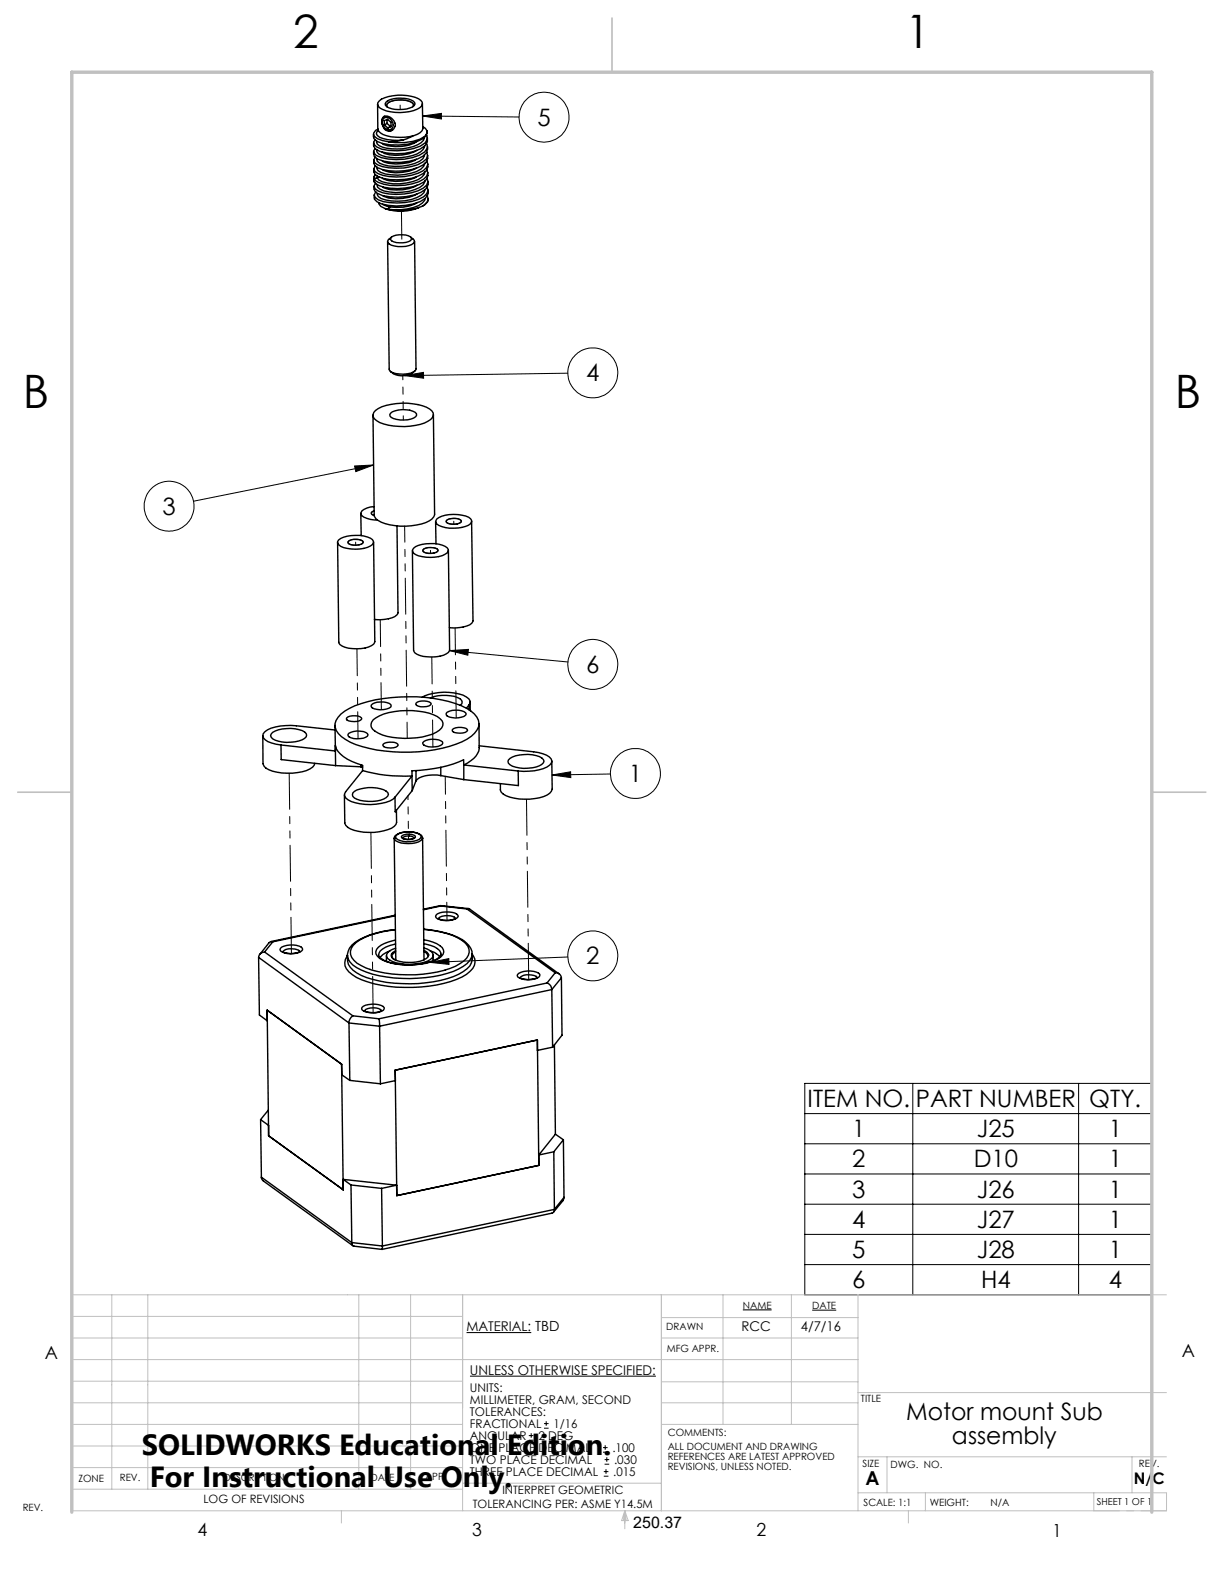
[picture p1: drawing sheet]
<svg xmlns="http://www.w3.org/2000/svg" width="216mm" height="279mm" viewBox="0 0 216 279" stroke-linecap="round" stroke-linejoin="round" font-family="sans-serif">
<g fill="none" stroke="#000" stroke-width=".18">
<path d="M74.5 20.5l3.4-.5v1zM74.5 20.5l17 .1M71.4 66.3l3.3-.6v1zM100.2 65.8l-28.8 .5M62.5 82.2l3.4-.2-3.1 1.2zM65.9 82l-31.8 6.4M79.3 114.8l3.3-.3-.1 1.1zM79.3 114.8l20.9 2M97.4 136.7l3.2-.6 .1 1.1zM107.7 136.5l-10.3 .2M75.9 169.8l3.3-.7v1zM100.2 168.8l-24.3 1"/>
<path d="M142 191.1h61.2v37.3h-61.2zM142 196.4h61.2M161 191.1v37.3M190.3 191.1v37.3M142 201.8h61.2M142 207.1h61.2M142 212.4h61.2M142 217.7h61.2M82.3 235.1h11.4M131 231h5.1M142 223.1h61.2M143.3 231.1h4.2"/>
<path d="M82.9 242.7h32.8M93.3 254h.8M93.3 253.2h.8M93.7 252.8v.8M96 251.9h.8M96 251.1h.8M96.3 250.7v.8M106.4 256.2h.8M106.4 255.3h.8M106.5 259.6h.8M106.6 258.3h.9M106.6 257.5h.9"/>
<path d="M106.8 254.9v.8M106.9 259.2v.8M107 257v.8M106.5 260.4h.8"/>
<circle cx="96" cy="20.7" r="4.4"/>
<circle cx="104.6" cy="65.8" r="4.4"/>
<circle cx="29.8" cy="89.3" r="4.4"/>
<circle cx="104.6" cy="117.2" r="4.4"/>
<circle cx="112.1" cy="136.4" r="4.4"/>
<circle cx="104.6" cy="168.6" r="4.4"/>
</g>
<path d="M192.9 266.5h12.9" fill="none" stroke="#c0c0c0" stroke-width=".18" stroke-dasharray="15.2 1.3 1.3 1.3" stroke-dashoffset="10.7"/>
<path d="M205.8 266.5v-3.2" fill="none" stroke="#c0c0c0" stroke-width=".18" stroke-dasharray="15.2 1.3 1.3 1.3"/>
<g fill="none" stroke="#c0c0c0" stroke-width=".18">
<path d="M12.9 228.4h192.8M12.9 236h68.7M12.9 239.8h138.4M12.9 232.2h68.7M19.7 228.4v34.3M26.1 228.4v34.3M63.3 228.4v34.3M72.4 228.4v34.3M81.6 228.4v38.1M116.7 228.4v38.1M116.7 232.4h34.6M116.7 236h34.6"/>
<path d="M127.5 228.4v22.8M139.6 228.4v22.8M151.3 228.4v38.1M12.9 258.9h68.7M12.9 251.2h68.7M12.9 247.4h68.7M12.9 255.1h68.7M12.9 243.6h68.7M116.7 251.2h34.6M116.7 243.7h34.6M116.7 247.4h34.6M151.3 257h54.4"/>
<path d="M151.3 245.6h54.4M156.5 257v6.3M199.7 257v6.3M12.9 266.5h192.8M12.9 262.7h68.7M60.2 266.5v2.1M81.6 261.6h35.1M110.2 266.5v3.2M110.2 266.5l.6 1.7h-1.2zM110.2 266.5l.3 1.7M110.2 266.5l-.2 1.7M151.3 263.3h54.4"/>
<path d="M160.2 266.5v2.1M163.2 263.3v3.2M192.9 263.3v3.2"/>
</g>
<path d="M107.9 3.2v9.5M3.1 139.7h9.6M203.2 139.7h9.5" fill="none" stroke="#c0c0c0" stroke-width=".3"/>
<path d="M12.7 266.7v-254h190.5v254" fill="none" stroke="#c0c0c0" stroke-width=".6"/>
<path d="M74.5 20.5l3.4-.5v1zM71.4 66.3l3.3-.6v1zM62.5 82.2l3.4-.2-3.1 1.2zM79.3 114.8l3.3-.3-.1 1.1zM97.4 136.7l3.2-.6 .1 1.1zM75.9 169.8l3.3-.7v1z" fill="#000"/>
<g fill="none" stroke="#000" stroke-width=".25">
<path d="M66.9 17.8a6.6 6.6 0 0 1 4.9-.9 3.7 3.7 0 0 1 2.7 1.1 1.07 1.07 0 0 1-.9 1.3 8.1 8.1 0 0 1-6.5-.2l-.5-.6v-.4zM68.1 18a4.8 4.8 0 0 1 4.8-.1l.3 .4a1.72 1.72 0 0 1-1.5 .9l-.6 .1a3.6 3.6 0 0 1-3.1-.7l-.1-.3zM72.8 18.8l.2-.2a1.39 1.39 0 0 0-1.4-.9 4.1 4.1 0 0 0-3.3 .6l-.1 .3 .1 .3M74.5 18.3l.1 4.3a1.23 1.23 0 0 1-.9 1.1 8.3 8.3 0 0 1-6.6-.2l-.3-.3-.2-.4v-4.4M65.9 23.7v.5M65.9 26.7v.5M66 32.9v.5M66 34.4v.5M66 31.5v.6M66 31v.5M66.1 31.6l-.1 .5M66.2 30.8l-.2 .4v.3"/>
<path d="M66.5 31.4l-.5 .1M66.5 31v.4M66.7 22.8l-.4 .2-.4 .5 .1 .5 .5 .4 2 .6M66.7 23l-.2 .3-.1 .3a2.16 2.16 0 0 0 1.9 1l1.9 .2 1-.1M66.9 35.8l-.1 .1 .4 .5 .7 .4M66.9 31.2l-.4 .2M67.4 21.1a.81 .81 0 0 1 .5-.6 .81 .81 0 0 1 .9 .1 1.32 1.32 0 0 1 .9 1.3 1.32 1.32 0 0 1-.9 1.2 1.3 1.3 0 0 1-1.4-1.4M67.4 21.1v.6M67.4 21.7a1.46 1.46 0 0 0 1.9 1.3M67.5 36l1.3 .5M67.7 20.9a1.19 1.19 0 0 1 1.3 .2 1.19 1.19 0 0 1 .3 1.3 .98 .98 0 0 1-1.1 .5 .98 .98 0 0 1-.7-.9l-.1-.4zM67.8 20.5l-.4 .6"/>
<path d="M67.8 22v-.7l.6-.2 .6 .5v.7l-.6 .3M67.8 22l.6 .6M67.9 36.8l.5 .1M68.3 21.8l.6 .5M68.3 21.1v.7M68.3 21.8l-.5 .2M68.4 36.9h.1M68.8 36.5l-.4 .4M68.9 22.3l-.5 .3M69 22.3h-.1M71.2 24.7l-2.7 .3M72.9 23.9l-1.7 .8"/>
<path d="M73.4 25a7.2 7.2 0 0 1-5.8 .5l-.2-.2M73.4 28.1a7.5 7.5 0 0 1-5.8 .4l-.2-.2M73.5 29.6a6.8 6.8 0 0 1-6 .3M73.5 26.5a7.5 7.5 0 0 1-5.7 .6l-.5-.3M73.5 31.2a6.9 6.9 0 0 1-6 .2M73.6 32.7a6.9 6.9 0 0 1-6.1 .2M73.6 35.7a7.6 7.6 0 0 1-4.8 .8M73.6 34.2a6.7 6.7 0 0 1-6.1 .3M73.9 36.7a8.3 8.3 0 0 1-5.9 .1M74.5 36.4a10 10 0 0 1-6.1 .5M74.6 22.3l.4 .3 .4 .5M74.9 24.2a1.55 1.55 0 0 1-1.2 1.3 9.1 9.1 0 0 1-6.8 .2l-.4-.3v-.5"/>
<path d="M74.9 25.8a1.82 1.82 0 0 1-1.3 1.4 8.9 8.9 0 0 1-6.7 0l-.4-.3v-.5M74.9 27.3v.2a3.4 3.4 0 0 1-2.9 1.6 8.8 8.8 0 0 1-5-.3l-.5-.4v-.4M74.9 30.4v.3a4.2 4.2 0 0 1-3.2 1.6 7.9 7.9 0 0 1-4.9-.5l-.3-.4M74.9 28.8a1.93 1.93 0 0 1-1.5 1.5 9.1 9.1 0 0 1-6.2 .1l-.5-.3-.2-.4v-.2M74.9 31.9l-.3 .7a8 8 0 0 1-6.9 1.1l-1.1-.7v-.4M75 35a2.41 2.41 0 0 1-2.1 1.6 10.4 10.4 0 0 1-4.5 .3M75 33.4l-.2 .6a7.1 7.1 0 0 1-5.7 1.5l-1.9-.5-.5-.3-.2-.4 .1-.2M75.2 25.3l.2 .2v.7l-.5 .6a9.3 9.3 0 0 1-8.5 .6l-.5-.4 .1-.5 .2-.3M75.2 23.8l.2 .8-.4 .6a8.9 8.9 0 0 1-6.4 1.3l-1.3-.2-.8-.4-.5-.4-.1-.5 .3-.3M75.3 30l.2 .4-.2 .6a5.5 5.5 0 0 1-3.9 1.7 8.3 8.3 0 0 1-5.1-.8l-.3-.4M75.3 28.4l.2 .6-.3 .5a6 6 0 0 1-3.9 1.7 7.9 7.9 0 0 1-5.2-1l-.2-.4 .3-.5M75.3 26.9l.1 .6-.2 .5a6.2 6.2 0 0 1-4 1.6 9.5 9.5 0 0 1-4.6-.5l-.5-.4-.2-.5 .3-.5"/>
<path d="M75.3 32.9l.2 .7-.2 .5a5.7 5.7 0 0 1-3.9 1.6 9.8 9.8 0 0 1-4.7-.5l-.5-.4-.2-.4 .3-.5M75.3 31.5l.2 .6-.3 .6a6.2 6.2 0 0 1-3.9 1.5 8.5 8.5 0 0 1-4.7-.5l-.5-.4-.1-.5 .3-.5M75.4 24.8v.2l-.4 .7a8.5 8.5 0 0 1-6.8 1.3l-1.2-.3-.8-.5-.3-.5v-.5M75.4 23.1v.3l-.4 .6a8.6 8.6 0 0 1-6.5 1M75.4 26.4l-.1 .4-.6 .7a10 10 0 0 1-8.1 .6l-.6-.5v-.4M75.4 23.1l-.2 .8a6.7 6.7 0 0 1-4.9 1.7l-1.5-.1-1.4-.2-1-.4-.5-.5v-.2M75.4 34.5l.1 .6-.1 .5-.9 .8M75.4 24.3v.5M75.4 25.9v.5M75.4 27.4l.1 .5M75.4 27.9l-.2 .6a6 6 0 0 1-3.9 1.6 9 9 0 0 1-4.7-.5 1.15 1.15 0 0 1-.7-1.3M75.5 28.9v.3a1.42 1.42 0 0 1-.8 1.4 9.9 9.9 0 0 1-8 .6l-.6-.4-.2-.5v-.5"/>
<path d="M75.5 30.4v.6M75.5 31l-.2 .5a5.5 5.5 0 0 1-3.8 1.7 8.3 8.3 0 0 1-5.2-.8l-.3-.3M75.5 32.5v.2l-.4 .7a9.3 9.3 0 0 1-8.5 .7l-.5-.4-.1-.3M75.5 34v.4l-.5 .6a8.9 8.9 0 0 1-6.5 1.2l-1.2-.2-.8-.4-.5-.5 .1-.2M75.5 35.3v.3l-1 .8M75.5 32v.5M75.5 33.5v.5M75.5 35.1v.1M68.4 42.6l.3 22.5 .2 .4M69.1 41.8a3.4 3.4 0 0 1 3.5 .2v.2a2.02 2.02 0 0 1-2.2 .6 1.85 1.85 0 0 1-1.5-.5zM72.4 41.8l.7 .6v.3a3 3 0 0 1-2.9 .8 2.39 2.39 0 0 1-1.8-.7l.1-.5 .5-.5M73.1 42.5l.3 22.7a2.92 2.92 0 0 1-2.9 .8l-1.2-.2-.4-.3"/>
<path d="M66.3 72.4a8.7 8.7 0 0 1 5.6-1.3 7 7 0 0 1 4.3 1.4 .97 .97 0 0 1-.2 1.5 8.5 8.5 0 0 1-5.6 1.2 6.6 6.6 0 0 1-4.4-1.3 .97 .97 0 0 1 .3-1.5zM68.9 72.9a4.2 4.2 0 0 1 4.5 .1l.1 .2a3 3 0 0 1-2.9 .9 2.39 2.39 0 0 1-1.8-.7zM73.2 65.4a3.3 3.3 0 0 1-4.3 .1M76.4 73.1l.3 17.6a1.45 1.45 0 0 1-1 1.2 10.9 10.9 0 0 1-9-.1l-.4-.3-.3-.7-.2-17.6M59.7 95.2a6.1 6.1 0 0 1 6 0l.2 .3a1.09 1.09 0 0 1-1.1 1.1 7.1 7.1 0 0 1-4.7-.2l-.6-.6zM61.4 95.6a2.28 2.28 0 0 1 2.6-.2l.1 .2a2.13 2.13 0 0 1-2.5 .4zM63.6 90.6l.1 3.9M65.9 95.6l.2 17.6a1.23 1.23 0 0 1-1.1 .9 6.3 6.3 0 0 1-5-.4l-.2-.3-.3-17.7M66 89.4a2.86 2.86 0 0 0-2.3 1 1.04 1.04 0 0 0 1 1l1.9 .3M66 90.1l-.5 .4 .2 .3 .3 .1M70 92.7l.2 15.4a1.28 1.28 0 0 1-1.1 .9 7.6 7.6 0 0 1-3.1 .3M73 96.7a6 6 0 0 1 5.9-.1l.2 .3a1.09 1.09 0 0 1-1.1 1.1 6.4 6.4 0 0 1-5-.4l-.2-.3z"/>
<path d="M74.6 97a2.32 2.32 0 0 1 2.6-.1l.1 .2a2.04 2.04 0 0 1-2.5 .3l-.2-.2zM76.8 92l.1 3.9M77 91.5a6.2 6.2 0 0 1 5.7-.3l.5 .6a1.09 1.09 0 0 1-1.1 1.1 6.1 6.1 0 0 1-5.1-.5l-.1-.3zM78.8 91.7a2.61 2.61 0 0 1 2.5 .1l.1 .1a1.99 1.99 0 0 1-2.5 .4l-.2-.2zM79.1 97l.2 17.6a1.24 1.24 0 0 1-1.1 1 6.5 6.5 0 0 1-5-.5l-.2-.4-.3-17.6M83.2 91.9l.2 17.6a1.27 1.27 0 0 1-1.1 .9 7.5 7.5 0 0 1-3 .3M46.4 129.8v4.9a1.46 1.46 0 0 0 1 1.1 10 10 0 0 0 7.2-.2l.5-.3 .4-.6M48.1 129.2a6.4 6.4 0 0 1 5.6-.1l.3 .3 .1 .3a1.54 1.54 0 0 1-1.4 1l-.7 .1a6 6 0 0 1-3.9-.5l-.4-.5zM49.6 131.4l9.6 1.1M49.6 131.4v2.6l9.6 1M59.1 128.8l-6.8-.8a8.4 8.4 0 0 0-5.6 1.1 .84 .84 0 0 0 .1 1.4 5.8 5.8 0 0 0 2.8 .9M59.1 128l.1 4.2"/>
<path d="M59.2 132.5v-1a4.5 4.5 0 0 0 2.9 2.8l1.9 .7v.9M59.2 132.5v2.5M59.2 135l4.5 .3M60.1 126a16.8 16.8 0 0 1 9-3 25 25 0 0 1 13.2 1.9 3.7 3.7 0 0 1 2.2 2.7 3.4 3.4 0 0 1-2.1 2.8 25.5 25.5 0 0 1-14.6 2.1 17.2 17.2 0 0 1-6.9-2.1 3.2 3.2 0 0 1-1.8-2.7l.2-.6zM61.1 126.6a2.38 2.38 0 0 1 2.6 0l.1 .2a2.24 2.24 0 0 1-2.7 .1zM61.6 129.3a3.3 3.3 0 0 1 3.2 .1l.1 .2a1.39 1.39 0 0 1-1.4 .7 2.41 2.41 0 0 1-2.1-.5zM62.2 139.9a5.1 5.1 0 0 1 4.3-.9 2.99 2.99 0 0 1 1.9 .8l.1 .3a1.68 1.68 0 0 1-1.4 1 7 7 0 0 1-4.6-.3l-.3-.3zM63.7 135.3h.3M63.7 134.9v.4M64 135.9l-3 3.8a.9 .9 0 0 0 .4 1.4 9.2 9.2 0 0 0 7.9-.1l.4-.4M64 135.9a26.6 26.6 0 0 0 8.7 1M65.5 124.4a3.2 3.2 0 0 1 3.4-.1l.1 .2a1.38 1.38 0 0 1-1.3 .7 2.76 2.76 0 0 1-2.2-.6z"/>
<path d="M65.8 127a10.4 10.4 0 0 1 6.9-1.7 8.2 8.2 0 0 1 4.9 1.5 1.17 1.17 0 0 1-.1 2 11.1 11.1 0 0 1-7.2 1.4 7 7 0 0 1-4.6-1.6 1.2 1.2 0 0 1 .1-1.6zM67.6 131.3a2.4 2.4 0 0 1 2.6 0v.1a2.17 2.17 0 0 1-2.7 .1zM72.7 136.9l-3 3.7M72.7 136.9v2.6M72.7 139.5l-3 3.7v-2.6M73.4 124a2.38 2.38 0 0 1 2.6 0l.1 .2a2.24 2.24 0 0 1-2.8 0zM73.4 137.7l-.7 1.8M73.4 135.9v1.8M74.5 123a9.2 9.2 0 0 1 7.8-.1l.4 .4 .2 .3v.4l-.2 .4M74.8 130.8a3.3 3.3 0 0 1 3.2 0l.1 .3a1.38 1.38 0 0 1-1.3 .6 2.45 2.45 0 0 1-2.2-.5v-.2zM75.9 123.1a6.7 6.7 0 0 1 5.3 .2l.3 .5v.3l-.3 .3M77.8 136.8l-1.4-.1a3.7 3.7 0 0 0-3 1"/>
<path d="M77.8 136.8l4 .7M77.8 135.3v1.5M78.9 125.6a3.5 3.5 0 0 1 3.2 .1l.1 .2a2.49 2.49 0 0 1-2.5 .7l-.8-.3-.2-.2v-.3zM79.8 128.7a2.4 2.4 0 0 1 2.6 0l.1 .1a2.24 2.24 0 0 1-2.7 .1zM81.8 134.9v-.9a23.3 23.3 0 0 1-9.1 2v.9M81.8 134.9l9.6 1.1M81.8 134.9v2.6M82.7 124.4l-.4 .5M82.7 124.4v.8M82.9 123.8v1.5M84.5 127.6v4.3a3.3 3.3 0 0 1-2 2.7l-.7 .3M84.5 131.6l9.6 1a4.8 4.8 0 0 1 3.1 1.3 1.03 1.03 0 0 1-.7 1.4 9.4 9.4 0 0 1-5.1 .7"/>
<path d="M89.7 134.1a4.5 4.5 0 0 1 3.4-1 4.1 4.1 0 0 1 2.7 .9l.2 .3a1.68 1.68 0 0 1-1.4 1l-.7 .1a6 6 0 0 1-3.9-.5l-.3-.3zM91.4 136v2.6l-9.6-1.1M97.3 134.2l.1 5a1.75 1.75 0 0 1-1.5 1.3 9.9 9.9 0 0 1-7.1-.4l-.5-.7v-1.2M60.7 140.2l.1 4.9a1.41 1.41 0 0 0 1 1.1 9.2 9.2 0 0 0 7.7-.4l.4-.4 .1-.3-.1-2.2M69.5 147.9h.1M69.5 147.9a1.32 1.32 0 0 0 1.3 .8l.6 .1a3.4 3.4 0 0 0 3.1-.8v-.2l.3 21.5M69.5 147.9l.3 21.5M69.6 147.9a.79 .79 0 0 1 .7-.9 4.7 4.7 0 0 1 4 .3l.2 .6M69.9 147.4a4.1 4.1 0 0 1 4.3-.1l.1 .3a1.31 1.31 0 0 1-1.3 .8 3.8 3.8 0 0 1-3.1-.5zM70.9 147.4a2.44 2.44 0 0 1 2.3 .1l.1 .2a2.14 2.14 0 0 1-2.5 0zM71 147.8a1.39 1.39 0 0 1 2 0M73 147.8a2.31 2.31 0 0 1-2 0"/>
<path d="M77.7 159.7l.1 .1M77.7 159.7l-3 .7M77.7 159.7l5 .6M77.8 159.8l4.6 .5M77.8 159.8l-3.1 .7M45.6 168.9l16 11.5M45.6 168.9l.2 10.1 1.3 1.1v-1.9M46.7 167.9a1.09 1.09 0 0 0-1.1 1M46.7 167.9l15.5 11.3M47.1 178.2l13.2 9.5M47.1 178.2l.3 22.1M48.1 166.1h-.3l-.3 .2-1.7 2"/>
<path d="M48.1 166.1l-1.4 1.8M49.7 167.1a3.5 3.5 0 0 1 3.6 .2l.1 .2a3.2 3.2 0 0 1-3.2 .6l-.7-.4-.1-.2zM52.9 167.8a3.3 3.3 0 0 1-3 .1M52.9 167.9a2.31 2.31 0 0 0-3-.1v.2M61.3 168.6v-.1a2.84 2.84 0 0 0 1.6 3.1 19.1 19.1 0 0 0 9.4 1.9 18.7 18.7 0 0 0 9.4-2.1 2.66 2.66 0 0 0 1.6-2.3M62.2 179.2a1.55 1.55 0 0 0-.6 1.2M62.2 179.2l4.7 .5M63.9 177.7a3.6 3.6 0 0 1 3.9 0v.2a2.01 2.01 0 0 1-2.1 .7 2.22 2.22 0 0 1-1.9-.7zM66.9 179.7l.1 1.3M67.3 178.3a3.4 3.4 0 0 1-3 0M67.3 178.3a2.25 2.25 0 0 0-3 0v.1M68.2 168.6v1"/>
<path d="M68.8 167.7a3.3 3.3 0 0 0-1.8 1.2M69.7 161.4l-21.9 4.7M69.7 161.5l-21.6 4.6M69.7 164a13.5 13.5 0 0 0-7.6 2.7 2.54 2.54 0 0 0-.8 1.9M69.8 166.5l-.3 .1a3.8 3.8 0 0 0-2.6 1.5 .71 .71 0 0 0 .4 1 9.9 9.9 0 0 0 6.2 1l1.7-.3a4.1 4.1 0 0 0 2.5-1.2l.1-.3M69.8 167.9a.76 .76 0 0 0-.5 1.1l.3 .3M74.7 163.9a15.4 15.4 0 0 1 7.2 2.1 3.1 3.1 0 0 1 1.4 2.3M74.7 163.9a12.6 12.6 0 0 1 7.4 2.5 1.93 1.93 0 0 1-.3 3.1 14.5 14.5 0 0 1-7.2 2.3 20.4 20.4 0 0 1-10.9-1.5 2.43 2.43 0 0 1-1.8-3 6.4 6.4 0 0 1 4.3-2.6l3.5-.7M74.8 165.8a4.5 4.5 0 0 1 3.4 1.7 1.34 1.34 0 0 1-.8 1.6 12.4 12.4 0 0 1-10.4 0 1.26 1.26 0 0 1-.7-1.3 1.26 1.26 0 0 1 .9-1.1l1.4-.6 1.1-.3M74.8 166.4l.3 .1a3.4 3.4 0 0 1 2.7 1.6v.2M74.8 167.2a1.83 1.83 0 0 1 1.6 1.4 2.24 2.24 0 0 1-1.6 1.2 8.6 8.6 0 0 1-6.1-.5 .86 .86 0 0 1-.5-.7 .86 .86 0 0 1 .5-.9l1.1-.4M74.8 167.6l.1 .1a.93 .93 0 0 1 .7 .8 1.82 1.82 0 0 1-1.5 1l-1.4 .3a4.9 4.9 0 0 1-3.6-.9 .61 .61 0 0 1 .2-.9l.5-.3"/>
<path d="M74.8 167.9a.94 .94 0 0 1 .7 .7M75.8 167.7h.1a3.4 3.4 0 0 1 1.6 1M76.4 168.5v1M76.9 161.4a3.7 3.7 0 0 1 3.7-.1l.2 .4a3.2 3.2 0 0 1-3.2 .5l-.7-.3-.1-.2zM80.3 162a3.3 3.3 0 0 1-3 0M80.3 162.1a1.69 1.69 0 0 0-1.9-.6 1.04 1.04 0 0 0-1.1 .6M82.4 160.3h.4l15.8 11.5M82.4 160.3l15.5 11.3M83.3 168.3a2.06 2.06 0 0 1-.4 3 12.1 12.1 0 0 1-5.9 2.4 25.4 25.4 0 0 1-13.2-.9 5.2 5.2 0 0 1-2.9-2.4 2.11 2.11 0 0 1 .4-1.8M83.3 168.3a3.5 3.5 0 0 1-2.4 2.6 24.1 24.1 0 0 1-14 1.2 9.3 9.3 0 0 1-5.2-2.4l-.4-1.1M83.3 168.2v1M91.3 171.9a3.5 3.5 0 0 1 3.9 0v.2a3.1 3.1 0 0 1-3.2 .6l-.7-.4z"/>
<path d="M94.7 172.5v-.1a2.62 2.62 0 0 0-2.9 0l-.1 .1M94.8 172.4a3.4 3.4 0 0 1-3.1 0v.1M96.5 173.4a1.21 1.21 0 0 1 .8 1.2M96.5 173.4l-29.6 6.3M97.3 174.6l-30.3 6.4M97.3 174.6l.2 10.1M97.9 171.6a.97 .97 0 0 1 1.1 .9M97.9 171.6l-1.4 1.8M99 172.5l-1.7 2.1M99 172.5l.1 10.1-1.6 2.1M46 197.5l1.4 1v1.8M46 197.5l.1 10.1"/>
<path d="M47.3 195.8l-1.3 1.7M60.3 187.7v1.9l1.4 1M60.3 187.7l.2 22.2M61.6 180.4l5.4 .6M61.6 180.4l.1 10.2M61.7 190.6l5.4 .6M67 181l.1 10.2M69.7 188.8v1.8l-2.6 .6M69.7 188.8l.3 22.1M94.8 183.4v1.9l2.7-.6M94.8 183.4l-25.1 5.4M94.8 183.4l.2 22.2"/>
<path d="M97.8 184.3l.2 15.8M46.1 207.6l.1 .4 .3 .3 15.8 11.4M46.1 207.6l16 11.6M47.4 200.3l13.1 9.6M60.5 208l1.4 1M60.5 208l9.5 1.1M60.5 208v1.9M61.9 209l5.4 .6M61.9 209l.2 10.2M62.1 219.2l.1 .4 .2 .2 5 .6M62.1 219.2l5.4 .6M67.3 209.6l.2 10.2"/>
<path d="M67.5 219.8l-.1 .6M70 209.1l-2.7 .5M70 209.1v1.8M95 205.6l-25 5.3M95 203.7v1.9M97.7 203.2l-2.7 .5M97.7 203.2l.1 10.1M97.8 213.3l-.1 .4-.3 .3-30 6.4M97.8 213.3l-30.3 6.5M98 200.1l1.4 .9M98 200.1l-3 3.6M99.4 201l-1.7 2.2"/>
<path d="M99.4 201l.1 10.2M99.5 211.2l-.2 .6-1.7 2M99.5 211.2l-1.7 2.1"/>
</g>
<g fill="none" stroke="#000" stroke-width=".18" stroke-dasharray="6.3 1.3 1.3 1.3 1.3 1.3">
<path d="M69.5 17.7a1.26 1.26 0 0 0-1.3 .9l.1 .3M70.6 19.3v-.8M72.8 18.8l.2-.3a2.84 2.84 0 0 0-2.9-.9l-.6 .1M70.9 42.2l-.1-5M62.1 95.2l-.4 .1-.3 .4a2.13 2.13 0 0 0 2.7 0v-.2a2.03 2.03 0 0 0-2-.3M62.7 96.2v-.6M66 90.1l-.5 .4v.2l.5 .2M75.9 97.6v-.5M77.1 96.8a2.35 2.35 0 0 0-2.5 .3 1 1 0 0 0 1.1 .5 1.99 1.99 0 0 0 1.5-.4l.1-.2-.2-.2M79.4 91.5l-.4 .1-.3 .4a2.13 2.13 0 0 0 2.7 0v-.2a2.03 2.03 0 0 0-2-.3M80.1 92.5l-.1-.6M51.4 168.2l-.4-31.8"/>
<path d="M65.8 178.6l-.4-31.8M93.3 172.8l-.4-31.8"/>
</g>
<path d="M63.2 130.3l-.2-15.9M67.3 125.2l-.2-15.9M76.4 131.7l-.2-15.8M80.5 126.6l-.2-15.9" fill="none" stroke="#000" stroke-width=".18" stroke-dasharray="6.3 1.3 1.3 1.3 1.3 1.3" stroke-dashoffset="1.6"/>
<path d="M72.1 148l-.1-7.6" fill="none" stroke="#000" stroke-width=".18" stroke-dasharray="6.3 1.3 1.3 1.3 1.3 1.3" stroke-dashoffset="5.7"/>
<path d="M71.8 130.2l-.4-37.4" fill="none" stroke="#000" stroke-width=".18" stroke-dasharray="6.3 1.3 1.3 1.3 1.3 1.3" stroke-dashoffset="3.5"/>
<path d="M71.1 74.1l-.1-7.8" fill="none" stroke="#000" stroke-width=".18" stroke-dasharray="6.3 1.3 1.3 1.3 1.3 1.3" stroke-dashoffset="5.6"/>
<path d="M78.8 162.3l-.3-25.4" fill="none" stroke="#000" stroke-width=".18" stroke-dasharray="6.3 1.3 1.3 1.3 1.3 1.3" stroke-dashoffset="3.2"/>
<g font-size="8.1">
<text x="51.7" y="8.5">2</text>
<text x="159.7" y="8.5">1</text>
<text x="4" y="72">B</text>
<text x="207.2" y="72">B</text>
</g>
<g font-size="5.1">
<text x="25" y="256.7">SOLIDWORKS Educational Edition.</text>
<text x="26.4" y="262.3">For Instructional Use Only.</text>
</g>
<g font-size="4.2">
<text x="94.8" y="22.2">5</text>
<text x="103.4" y="67.3">4</text>
<text x="28.7" y="90.8">3</text>
<text x="103.4" y="118.7">6</text>
<text x="110.9" y="137.9">1</text>
<text x="103.4" y="170.1">2</text>
<text x="142.5" y="195.3">ITEM NO.</text>
<text x="161.5" y="195.3">PART NUMBER</text>
<text x="192.1" y="195.3">QTY.</text>
<text x="150.3" y="200.6">1</text>
<text x="172.3" y="200.6">J25</text>
<text x="195.6" y="200.6">1</text>
<text x="150.3" y="205.9">2</text>
<text x="171.7" y="205.9">D10</text>
<text x="195.6" y="205.9">1</text>
<text x="150.3" y="211.2">3</text>
<text x="172.3" y="211.2">J26</text>
<text x="195.6" y="211.2">1</text>
<text x="150.3" y="216.6">4</text>
<text x="150.3" y="221.9">5</text>
<text x="172.3" y="216.6">J27</text>
<text x="172.3" y="221.9">J28</text>
<text x="195.6" y="216.6">1</text>
<text x="195.6" y="221.9">1</text>
<text x="150.3" y="227.2">6</text>
<text x="173" y="227.2">H4</text>
<text x="195.6" y="227.2">4</text>
<text x="159.8" y="250.5">Motor mount Sub</text>
<text x="167.9" y="254.7">assembly</text>
</g>
<text font-size="3.4" x="152.6" y="262">A</text>
<g font-size="3.2">
<text x="7.9" y="239.7">A</text>
<text x="208.4" y="239.3">A</text>
<text x="34.8" y="270.9">4</text>
<text x="83.3" y="270.9">3</text>
<text x="133.4" y="270.9">2</text>
<text x="185.7" y="271.2">1</text>
</g>
<g font-size="2.8">
<text x="200" y="261.7">N/C</text>
<text x="111.7" y="269.5">250.37</text>
</g>
<g font-size="2.4">
<text x="82.3" y="234.8">MATERIAL: TBD</text>
<text x="130.8" y="234.8">RCC</text>
<text x="141.3" y="234.8">4/7/16</text>
<text x="82.9" y="242.5">UNLESS OTHERWISE SPECIFIED:</text>
</g>
<g font-size="2.1">
<text x="82.9" y="245.5">UNITS:</text>
<text x="82.9" y="247.6">MILLIMETER, GRAM, SECOND</text>
<text x="82.9" y="249.8">TOLERANCES:</text>
<text x="82.9" y="251.9">FRACTIONAL</text>
<text x="97.6" y="251.9">1/16</text>
<text x="82.9" y="256.1">ONE PLACE DECIMAL</text>
<text x="82.9" y="254">ANGULAR</text>
<text x="95" y="254">2 DEG</text>
<text x="108" y="256.1">.100</text>
<text x="82.9" y="258.2">TWO PLACE DECIMAL</text>
<text x="82.9" y="260.3">THREE PLACE DECIMAL</text>
<text x="108.2" y="260.3">.015</text>
<text x="108.3" y="258.2">.030</text>
</g>
<g font-size="2">
<text x="88.6" y="263.5">INTERPRET GEOMETRIC</text>
<text x="35.9" y="265.1">LOG OF REVISIONS</text>
<text x="83.4" y="266">TOLERANCING PER: ASME Y14.5M</text>
</g>
<g font-size="1.8">
<text x="131" y="230.9">NAME</text>
<text x="143.3" y="230.9">DATE</text>
<text x="117.5" y="234.6">DRAWN</text>
<text x="117.6" y="238.5">MFG APPR.</text>
<text x="151.9" y="247.3">TITLE</text>
<text x="117.8" y="255.8">ALL DOCUMENT AND DRAWING</text>
<text x="117.8" y="257.6">REFERENCES ARE LATEST APPROVED</text>
<text x="117.8" y="253.3">COMMENTS:</text>
<text x="13.8" y="261.4">ZONE</text>
<text x="21.1" y="261.3">REV.</text>
<text x="39.4" y="261.3">DESCRIPTION</text>
<text x="65.3" y="261.3">DATE</text>
<text x="75" y="261.1">APP</text>
<text x="117.8" y="259.3">REVISIONS, UNLESS NOTED.</text>
<text x="152.1" y="258.8">SIZE</text>
<text x="157.1" y="258.9">DWG. NO.</text>
<text x="200.9" y="258.8">REV.</text>
<text x="4" y="266.6">REV.</text>
<text x="152.3" y="265.6">SCALE: 1:1</text>
<text x="164" y="265.6">WEIGHT:</text>
<text x="174.7" y="265.6">N/A</text>
</g>
<text font-size="1.7" x="193.5" y="265.4">SHEET 1 OF 1</text>
</svg>
